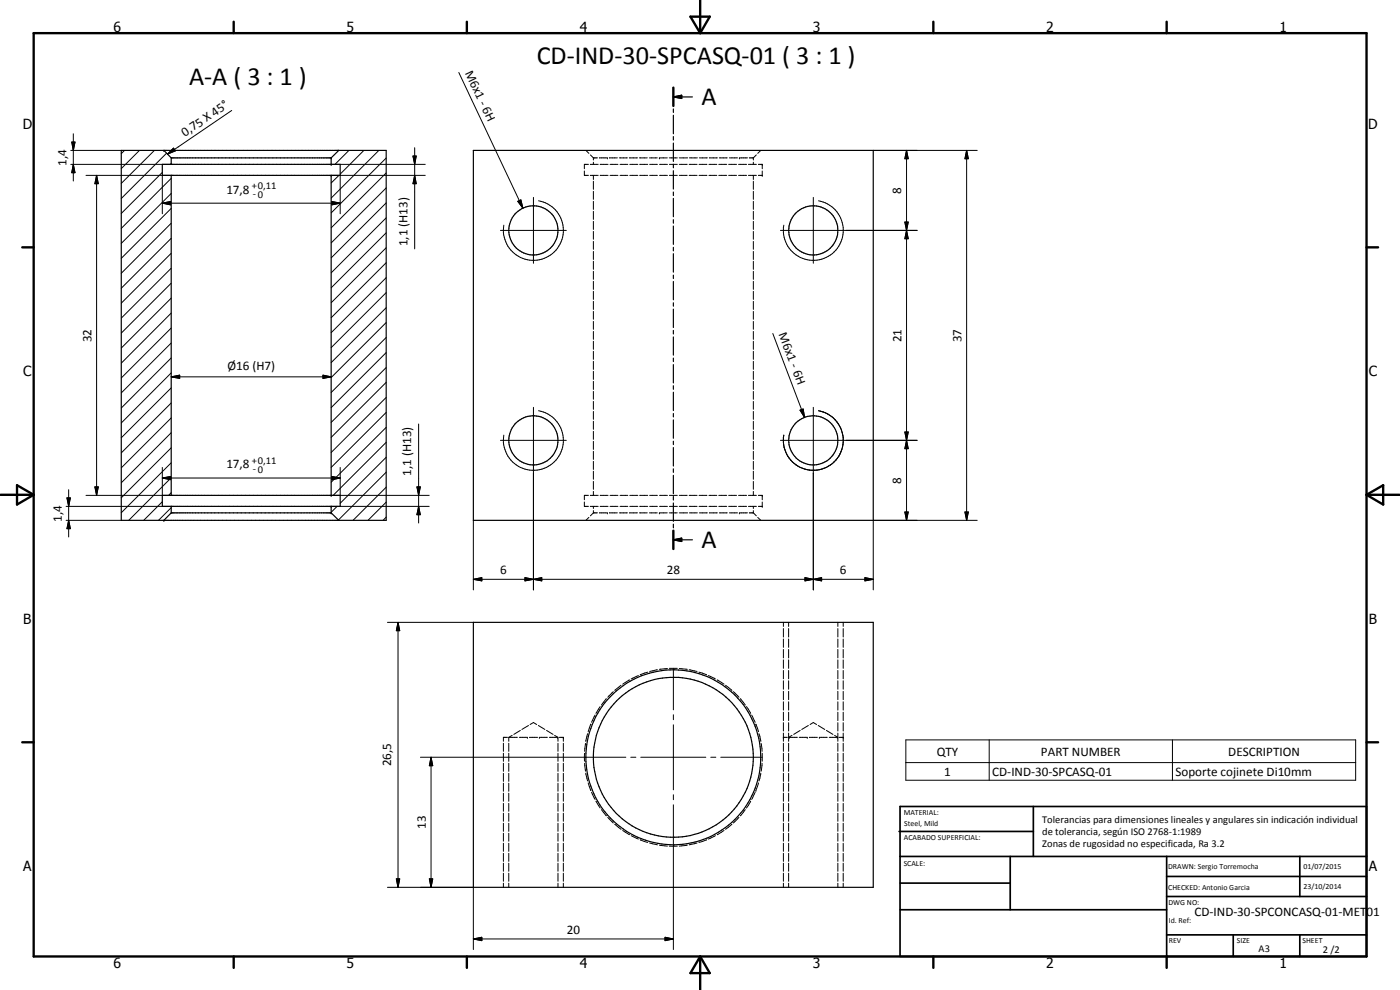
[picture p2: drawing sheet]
<svg xmlns="http://www.w3.org/2000/svg" width="420mm" height="297mm" viewBox="0 0 420 297" stroke-linecap="round" stroke-linejoin="round" font-family="sans-serif">
<g fill="none" stroke="#000" stroke-width=".3">
<path d="M69.5 33.1l-19.2 13.1M137.7 21.8l19.2 40.6M21.2 49.3h30.2M21.2 45.1h15.2M21.5 42.6h1l-.5 2.5zM22 49.3l.5 2.5h-1zM22 40.1v14.2M25.8 52.6h25.6M29 52.6l.5 2.5h-1zM29 52.6v96M37.4 45.1l-1 1M41.9 45.1l-5.5 5.5"/>
<path d="M46.3 45.1l-9.9 9.9M48.7 51.7l-12.3 12.4M48.7 52.6v11.5M50 46l-13.6 13.6M50.3 46.2l1.8-1.8 .6 .9zM51.4 58l-15 15M51.4 53.5l-15 15M51.4 49l-.3 .3M52.1 44.4l.6 .9-2.4 .9zM99.4 49.3h28.2M99.4 52.6h28.2M101.7 52.6l-2.3 2.3"/>
<path d="M102.1 52.6v11.5M104.7 45.1l-4.2 4.2M109.2 45.1l-7.1 7.1M113.7 45.1l-14.3 14.3M115.9 56.4l-16.5 16.5M115.9 51.9l-16.5 16.5M115.9 47.4l-16.5 16.5M123.9 46.8h1l-.5 2.5zM124.4 52.6l.5 2.5h-1zM124.4 44.3v30.4M160.1 59.2v19.8M175.4 51.3v1.3h1.2"/>
<path d="M175.8 45.1l.9 .9M176.6 49.3h-1.2v1.3M177.2 49.3h2.3M177.2 52.6h2.3M177.2 46.5l.9 .9M178.1 47.4h1.2M178.1 47.4v.6M178.1 48.7v.6M178.1 52.6v1.2M178.1 54.4v2.4M178.1 57.4v2.4M179.9 47.4h2.4"/>
<path d="M180.1 49.3h2.4M180.1 52.6h2.4M182.3 47.4h.1M182.9 47.4h2.4M183.1 49.3h2.4M183.1 52.6h2.4M185.9 47.4h2.4M186.1 49.3h2.3M186.1 52.6h2.3M188.9 47.4h2.4M189 49.3h2.4M189 52.6h2.4"/>
<path d="M191.9 47.4h2.4M192 49.3h2.4M192 52.6h2.4M194.9 47.4h2.4M195 49.3h2.3M195 52.6h2.3M197.9 47.4h.1M197.9 47.4h2.4M197.9 49.3h2.4M197.9 52.6h2.4M200.9 47.4h2.4M200.9 49.3h2.4"/>
<path d="M200.9 52.6h2.4M203.9 47.4h2.4M203.9 49.3h2.3M203.9 52.6h2.3M206.8 49.3h2.4M206.8 52.6h2.4M206.9 47.4h2.4M209.8 49.3h2.4M209.8 52.6h2.4M209.9 47.4h2.4M212.8 49.3h2.3M212.8 52.6h2.3"/>
<path d="M212.9 47.4h2.4M215.7 49.3h2.4M215.7 52.6h2.4M215.9 47.4h2.4M218.7 49.3h2.4M218.7 52.6h2.4M218.9 47.4h2.4M221.6 49.3h2.5M221.6 52.6h2.5M221.9 47.4h.1M221.9 47.4h2.4M224.6 49.3h2.4"/>
<path d="M224.6 52.6h2.4M224.9 47.4h1.2M226.1 47.4v.6M226.1 48.7v.6M226.1 52.6v1.2M226.1 54.4v2.4M226.1 57.4v2.4M227 46.5l-.9 .9M227.6 49.3h1.2M227.6 52.6h1.2M228.3 45.1l-.9 .9M228.8 49.3h.1"/>
<path d="M228.8 52.6h.1M228.8 49.3v1.3M228.8 51.3v1.3M244.1 59.2v19.8M262.1 45.1h31.2M272.1 45.1l.5 2.5h-1zM272.1 45.1v111M290.1 45.1l.5 2.5h-1zM290.1 45.1v111M48.7 61l2.5-.5v1zM48.7 61h53.4M51.4 76l-15 15"/>
<path d="M51.4 71.5l-15 15M51.4 67l-15 15M51.4 62.5l-15 15M99.6 60.5l2.5 .5-2.5 .5zM115.9 78.8l-16.5 16.5M115.9 74.3l-16.5 16.5M115.9 65.4l-16.5 16.5M115.9 60.9l-16.5 16.5M115.9 69.8l-16.5 16.6M150.2 69.1h19.8M155.4 60.4l.9-.4 .6 2.4zM161.6 60.2a9 9 0 0 1 7.4 10.5 9 9 0 0 1-10.5 7.3 9 9 0 0 1-7.3-10.4"/>
<path d="M178.1 60.4v2.4M178.1 63.4v2.4M178.1 66.4v2.4M178.1 69.4v2.4M178.1 72.4v2.4M178.1 75.4v2.5M178.1 78.4v2.4M226.1 60.4v2.4M226.1 63.4v2.4M226.1 66.4v2.4M226.1 69.4v2.4M226.1 72.4v2.4"/>
<path d="M226.1 75.4v2.5M226.1 78.4v2.4M234.2 69.1h41M245.6 60.2a9 9 0 0 1 7.4 10.5 9 9 0 0 1-10.4 7.3 9 9 0 0 1-7.4-10.4M271.6 66.6h1l-.5 2.5zM271.6 66.6l1 5h-1l1-5zM272.1 69.1l.5 2.5h-1zM51.4 98.4l-15 15M51.4 93.9l-15 15.1M51.4 89.5l-15 14.9M51.4 85l-15 14.9M51.4 80.5l-15 15"/>
<path d="M115.9 87.8l-16.5 16.5M115.9 96.8l-16.5 16.5M115.9 92.3l-16.5 16.5M115.9 83.3l-16.5 16.5M178.1 81.4v2.4M178.1 84.4v2.4M178.1 87.4v2.4M178.1 90.4v2.4M178.1 93.4v2.4M178.1 96.4v2.4M178.1 99.4v2.4M226.1 81.4v2.4"/>
<path d="M226.1 84.4v2.4M226.1 87.4v2.4M226.1 90.4v2.4M226.1 93.4v2.4M226.1 96.4v2.4M226.1 99.4v2.4M51.4 113.1l2.5-.5v.9zM51.4 116.4l-15 15M51.4 111.9l-15 15M51.4 107.4l-15 15M51.4 102.9l-15 15M51.4 113.1h48"/>
<path d="M96.9 112.6l2.5 .5-2.5 .4zM115.9 119.3l-16.5 16.5M115.9 114.7l-16.5 16.5M115.9 110.3l-16.5 16.4M115.9 105.8l-16.5 16.5M115.9 101.3l-16.5 16.5M178.1 102.4v2.4M178.1 105.4v2.4M178.1 108.4v2.4M178.1 111.4v2.4M178.1 114.4v2.4M178.1 117.4v2.4"/>
<path d="M226.1 102.4v2.4M226.1 105.4v2.4M226.1 108.4v2.4M226.1 111.4v2.4M226.1 114.4v2.4M226.1 117.4v2.4M231.9 100.1l9.6 25.1M51.4 138.9l-15 14.9M51.4 134.4l-15 15M51.4 129.8l-15 15.1M51.4 125.4l-15 15M51.4 120.9l-15 15"/>
<path d="M115.9 137.2l-13.8 13.8M115.9 132.7l-15.9 15.9M115.9 128.2l-16.5 16.5M115.9 123.7l-16.5 16.6M125.6 127.2v29.7M150.2 132.1h19.8M160.1 122.2v54.8M161.6 123.2a9 9 0 0 1 7.3 10.4 9 9 0 0 1-10.4 7.4 9 9 0 0 1-7.3-10.4M178.1 120.4v2.4M178.1 123.4v2.4M178.1 126.4v2.4M178.1 129.4v2.4"/>
<path d="M178.1 132.4v2.4M178.1 135.4v2.4M178.1 138.4v2.4M226.1 120.4v2.4M226.1 123.4v2.4M226.1 126.4v2.4M226.1 129.4v2.4M226.1 132.4v2.4M226.1 135.4v2.4M226.1 138.4v2.4M234.2 132.1h41M240.1 123.1l.9-.4 .5 2.5z"/>
<path d="M244.1 122.2v54.8M245.6 123.2a9 9 0 0 1 7.4 10.5 9 9 0 0 1-10.4 7.3 9 9 0 0 1-7.4-10.4M271.6 129.6h1l-.5 2.5zM271.6 129.6l1 5h-1l1-5zM272.1 132.1l.5 2.5h-1zM19.8 151.9h31.6M19.8 156.1h16.6M20.1 149.4h1l-.5 2.5zM20.6 156.1l.5 2.5h-1zM20.6 146.9v14.2M25.8 148.6h25.6M28.5 146.1h1l-.5 2.5z"/>
<path d="M48.7 143.4l2.5-.4v.9zM48.7 150.5l-5.6 5.6M48.7 140.3v8.3M48.7 143.4h53.4M51.4 152.3l-3.8 3.8M51.4 147.8l-.8 .8M51.4 143.3l-12.8 12.8M99.4 151.9h29.4M99.4 148.6h29.4M99.6 143l2.5 .4-2.5 .5zM101.2 151.9l-1.8 1.8M102.1 140.3v8.3"/>
<path d="M115.9 155.2l-.9 .9M115.9 150.7l-5.5 5.4M115.9 146.2l-10 9.9M115.9 141.7l-14.4 14.3M125.1 146.1h1l-.5 2.5zM125.6 151.9l.5 2.5h-1zM142.1 156.1v20.9M175.4 150.6v1.3h1.2M176.6 148.6h-1.2v1.3M176.7 155.2l-.9 .9M177.2 151.9h2.3M177.2 148.6h2.3"/>
<path d="M178.1 153.9h1.2M178.1 153.9l-.9 .9M178.1 141.4v2.4M178.1 144.4v2.4M178.1 147.4v1.2M178.1 151.9v.7M178.1 153.2v.7M179.9 153.9h2.4M180.1 151.9h2.4M180.1 148.6h2.4M182.3 153.9h.1M182.9 153.9h2.4"/>
<path d="M183.1 151.9h2.4M183.1 148.6h2.4M185.9 153.9h2.4M186.1 151.9h2.3M186.1 148.6h2.3M188.9 153.9h2.4M189 151.9h2.4M189 148.6h2.4M191.9 153.9h2.4M192 151.9h2.4M192 148.6h2.4M194.9 153.9h2.4"/>
<path d="M195 151.9h2.3M195 148.6h2.3M197.9 153.9h.1M197.9 153.9h2.4M197.9 151.9h2.4M197.9 148.6h2.4M200.9 153.9h2.4M200.9 151.9h2.4M200.9 148.6h2.4M203.9 153.9h2.4M203.9 151.9h2.3M203.9 148.6h2.3"/>
<path d="M206.8 151.9h2.4M206.8 148.6h2.4M206.9 153.9h2.4M209.8 151.9h2.4M209.8 148.6h2.4M209.9 153.9h2.4M212.8 151.9h2.3M212.8 148.6h2.3M212.9 153.9h2.4M215.7 151.9h2.4M215.7 148.6h2.4M215.9 153.9h2.4"/>
<path d="M218.7 151.9h2.4M218.7 148.6h2.4M218.9 153.9h2.4M221.6 151.9h2.5M221.6 148.6h2.5M221.9 153.9h.1M221.9 153.9h2.4M224.6 151.9h2.4M224.6 148.6h2.4M224.9 153.9h1.2M226.1 153.9l.9 .9M226.1 141.4v2.4"/>
<path d="M226.1 144.4v2.4M226.1 147.4v1.2M226.1 151.9v.7M226.1 153.2v.7M227.4 155.2l.9 .9M227.6 151.9h1.2M227.6 148.6h1.2M228.8 151.9h.1M228.8 148.6h.1M228.8 148.6v1.3M228.8 150.6v1.3M271.6 153.6h1l-.5 2.5z"/>
<path d="M289.6 153.6h1l-.5 2.5zM293.3 156.1h-31.2v20.9M142.1 173.8l2.5-.5v1zM142.1 173.8h120M157.6 173.3l2.5 .5-2.5 .5zM160.1 173.8l2.5-.5v1zM241.6 173.3l2.5 .5-2.5 .5zM244.1 173.8l2.5-.5v1zM259.6 173.3l2.5 .5-2.5 .5zM116.3 186.7h25.8M119.5 186.7l.5 2.5h-1.1zM119.5 186.7v79.5"/>
<path d="M235.1 186.7v1.3M235.1 188.6v2.5M235.1 191.7v2.5M235.1 194.9v2.5M235.1 198v2.5M236.7 186.7v1.3M236.7 188.6v2.5M236.7 191.7v2.5M236.7 194.9v2.5M236.7 198v2.5M251.4 186.7v1.3M251.4 188.6v2.5"/>
<path d="M251.4 191.7v2.5M251.4 194.9v2.5M251.4 198v2.5M253.1 186.7v1.3M253.1 188.6v2.5M253.1 191.7v2.5M253.1 194.9v2.5M253.1 198v2.5M156.2 219.2l-2 1.1M158.6 217.7l-2 1.2M159.1 217.4l1-.6 1 .6M161.6 217.7l1.9 1.2"/>
<path d="M164 219.2l2 1.1M177.3 217.3l-.8 2.2M177.3 217.3h.1M178.6 214.5l-1.1 2.2M180.1 212l-1.3 2M182 209.7l-1.5 1.8M184.1 207.5l-1.7 1.7M186.4 205.6l-1.9 1.5M188.9 204l-2 1.3M191.6 202.7l-2.2 1M192.1 202.4h.1M194.4 201.7l-2.2 .7"/>
<path d="M197.3 201l-2.3 .5M200.3 200.6l-2.4 .2M200.9 200.5h2.4M202.1 200.7v12.3M202.1 214.5v1.4M202.1 217.5v19.5M203.9 200.6l2.4 .2M206.8 201l2.4 .5M209.8 201.7l2.2 .7M212 202.4h.1M212.5 202.7l2.2 1M215.3 204l2 1.3"/>
<path d="M217.8 205.6l1.9 1.5M220.1 207.5l1.7 1.7M222.2 209.7l1.5 1.8M224 212l1.3 2M225.6 214.5l1 2.2M226.9 217.3h.1M226.9 217.3l.8 2.2M235.1 201.2v2.5M235.1 204.3v2.5M235.1 207.4v2.5M235.1 210.6v2.5M235.1 213.7v2.5"/>
<path d="M235.1 216.8v2.5M235.1 220v2.4M236.7 201.2v2.5M236.7 204.3v2.5M236.7 207.4v2.5M236.7 210.6v2.5M236.7 213.7v2.5M236.7 216.8v2.5M236.7 220v2.4M240.1 219.2l-1.9 1.1M242.6 217.7l-2 1.2M243.1 217.4l1-.6 1 .6"/>
<path d="M245.6 217.7l1.9 1.2M248 219.2l2 1.1M251.4 201.2v2.5M251.4 204.3v2.5M251.4 207.4v2.5M251.4 210.6v2.5M251.4 213.7v2.5M251.4 216.8v2.5M251.4 220v2.4M253.1 201.2v2.5M253.1 204.3v2.5M253.1 207.4v2.5"/>
<path d="M253.1 210.6v2.5M253.1 213.7v2.5M253.1 216.8v2.5M253.1 220v2.4M126.2 227.2h61.6M129.4 227.2l.5 2.5h-1zM129.4 227.2v39M151.1 223v2.4M151.1 226v2.4M151.1 229v2.4M151.1 232v2.4M151.1 235v2.4"/>
<path d="M151.1 238v2.4M152.3 221.2h-1.2v1.2M152.7 223v2.4M152.7 226v2.4M152.7 229v2.4M152.7 232v2.4M152.7 235v2.4M152.7 238v2.4M152.9 221.2h2.4M153.7 220.6l-1 .6v1.2M155.9 221.2h2.4M158.3 221.2h.1"/>
<path d="M158.9 221.2h2.4M161.9 221.2h.1M161.9 221.2h2.4M164.9 221.2h2.4M166.4 220.6l1.1 .6v1.2M167.3 221.2h.1M167.5 223v2.4M167.5 226v2.4M167.5 229v2.4M167.5 232v2.4M167.5 235v2.4M167.5 238v2.4"/>
<path d="M167.9 221.2h1.2M169.1 221.2h.1M169.1 221.2v1.2M169.1 223v2.4M169.1 226v2.4M169.1 229v2.4M169.1 232v2.4M169.1 235v2.4M169.1 238v2.4M175.4 226v2.4M175.5 229l.2 2.4M175.7 223.1l-.2 2.3"/>
<path d="M175.8 232l.5 2.3M176.3 220.1l-.5 2.4M176.5 234.9l.8 2.3M177.3 237.2h.1M177.5 237.7l1.1 2.2M189.3 227.2h1.5M192.3 227.2h19.5M202.1 238.5v1.4M213.3 227.2h1.5M216.3 227.2h12.3M226.6 237.7l-1 2.2M226.9 237.2h.1"/>
<path d="M227.7 234.9l-.8 2.3M227.8 220.1l.5 2.4M228.3 232l-.5 2.3M228.4 223.1l.3 2.3M228.7 229l-.3 2.4M228.8 226v2.4M235.1 221.2h.1M235.1 223v2.4M235.1 226v2.4M235.1 229v2.4M235.1 232v2.4M235.1 235v2.4"/>
<path d="M235.1 238v2.4M235.1 221.2h1.2M236.7 223v2.4M236.7 226v2.4M236.7 229v2.4M236.7 232v2.4M236.7 235v2.4M236.7 238v2.4M236.9 221.2h.1M236.9 221.2h2.4M237.7 220.6l-1 .6M239.8 221.2h2.5"/>
<path d="M242.3 221.2h.1M242.9 221.2h2.4M245.9 221.2h.1M245.9 221.2h2.4M248.9 221.2h2.4M250.5 220.6l.9 .6M251.3 221.2h.1M251.4 223v2.4M251.4 226v2.4M251.4 229v2.4M251.4 232v2.4M251.4 235v2.4"/>
<path d="M251.4 238v2.4M251.9 221.2h1.2M253.1 221.2h.1M253.1 223v2.4M253.1 226v2.4M253.1 229v2.4M253.1 232v2.4M253.1 235v2.4M253.1 238v2.4M271.9 222h135v12.1h-135zM271.9 228.8h135M296.9 222v12.1"/>
<path d="M351.9 222v12.1M151.1 241v2.4M151.1 244v2.4M151.1 247v2.4M151.1 250v2.4M151.1 253v2.4M151.1 256v2.4M151.1 259v2.4M152.7 241v2.4M152.7 244v2.4M152.7 247v2.4M152.7 250v2.4"/>
<path d="M152.7 253v2.4M152.7 256v2.4M152.7 259v2.4M167.5 241v2.4M167.5 244v2.4M167.5 247v2.4M167.5 250v2.4M167.5 253v2.4M167.5 256v2.4M167.5 259v2.4M169.1 241v2.4M169.1 244v2.4"/>
<path d="M169.1 247v2.4M169.1 250v2.4M169.1 253v2.4M169.1 256v2.4M169.1 259v2.4M178.8 240.4l1.3 2M180.5 242.9l1.5 1.9M182.4 245.2l1.7 1.7M184.5 247.3l1.9 1.5M186.9 249.2l2 1.2M189.4 250.7l2.2 1.1M192.1 252h.1"/>
<path d="M192.2 252l2.2 .8M195 252.9l2.3 .6M197.9 253.6l2.4 .3M200.9 253.9h2.4M202.1 241.5v43.4M206.3 253.6l-2.4 .3M209.2 252.9l-2.4 .6M212 252h.1M212 252l-2.2 .8M214.7 250.7l-2.2 1.1M217.3 249.2l-2 1.2M219.7 247.3l-1.9 1.5"/>
<path d="M221.8 245.2l-1.7 1.7M223.7 242.9l-1.5 1.9M225.3 240.4l-1.3 2M235.1 241v2.4M235.1 244v2.4M235.1 247v2.4M235.1 250v2.4M235.1 253v2.4M235.1 256v2.4M235.1 259v2.4M236.7 241v2.4M236.7 244v2.4"/>
<path d="M236.7 247v2.4M236.7 250v2.4M236.7 253v2.4M236.7 256v2.4M236.7 259v2.4M251.4 241v2.4M251.4 244v2.4M251.4 247v2.4M251.4 250v2.4M251.4 253v2.4M251.4 256v2.4M251.4 259v2.4"/>
<path d="M253.1 241v2.4M253.1 244v2.4M253.1 247v2.4M253.1 250v2.4M253.1 253v2.4M253.1 256v2.4M253.1 259v2.4M116.3 266.2h25.8v18.7M118.9 263.7h1.1l-.5 2.5zM128.9 263.7h1l-.5 2.5zM151.1 262v2.4M151.1 265v1.2"/>
<path d="M152.7 262v2.4M152.7 265v1.2M167.5 262v2.4M167.5 265v1.2M169.1 262v2.4M169.1 265v1.2M235.1 262v2.4M235.1 265v1.2M236.7 262v2.4M236.7 265v1.2M251.4 262v2.4M251.4 265v1.2"/>
<path d="M253.1 262v2.4M253.1 265v1.2M142.1 281.7l2.5-.5v1zM142.1 281.7h60M199.6 281.2l2.5 .5-2.5 .5z"/>
</g>
<g fill="none" stroke="#000" stroke-width=".35">
<path d="M202.1 29.1l2.5-.5v.9zM202.1 26.3v5.5M202.1 32.7v1M202.1 34.6v5.5M202.1 29.1h5.7M36.4 45.1h79.5v111h-79.5zM48.7 49.3h53.4v3.3h-53.4zM49.2 45.1l2.2 2.3M51.4 47.4v1.9M51.4 52.6v96M51.4 47.4h48M99.4 47.4v1.9"/>
<path d="M99.4 52.6v96M101.7 45.1l-2.3 2.3M142.1 45.1h120v111h-120zM202.1 41v1M202.1 42.9v5.5M202.1 49.3v1M202.1 51.2v5.5M202.1 57.6v1.1M202.1 59.5v5.5M202.1 65.9v1.1M202.1 67.8v5.5M202.1 74.2v1.1"/>
<path d="M202.1 76.1v5.6M202.1 82.5v1.1M202.1 84.5v5.5M202.1 90.8v1.1M202.1 92.8v5.5M202.1 99.1v1.1M202.1 101.1v5.5M202.1 107.4v1.1M202.1 109.4v5.5M202.1 115.7v1.1M202.1 117.7v5.5M202.1 124.1v1"/>
<path d="M202.1 126v5.5M202.1 132.4v1M202.1 134.3v5.5M48.7 148.6h53.4v3.3h-53.4zM51.4 151.9v2M51.4 153.9l-2.2 2.2M51.4 153.9h48M99.4 151.9v2M99.4 153.9l2.3 2.2M202.1 140.7v1M202.1 142.6v5.5M202.1 149v1"/>
<path d="M202.1 150.9v5.5M202.1 157.3v1.1M202.1 159.2v5.5M202.1 162l2.5-.5v1zM202.1 162h5.7M142.1 186.7h120v79.5h-120z"/>
<circle cx="160.1" cy="69.1" r="7.4"/>
<circle cx="244.1" cy="69.1" r="7.4"/>
<circle cx="160.1" cy="132.1" r="7.4"/>
<circle cx="244.1" cy="132.1" r="7.4"/>
<circle cx="202.1" cy="227.2" r="26.3"/>
<circle cx="202.1" cy="227.2" r="24"/>
</g>
<g fill="#000">
<circle cx="49.2" cy="45.1" r=".18"/>
<circle cx="99.4" cy="52.6" r=".18"/>
<circle cx="99.4" cy="47.4" r=".18"/>
<circle cx="99.4" cy="49.3" r=".18"/>
<circle cx="49.2" cy="156.1" r=".18"/>
<circle cx="99.4" cy="148.6" r=".18"/>
<circle cx="99.4" cy="151.9" r=".18"/>
<circle cx="99.4" cy="153.9" r=".18"/>
</g>
<g fill="none" stroke="#000" stroke-width=".71">
<path d="M10.1 9.9h400v277.1h-400zM70.1 6.5v3.4M140.1 6.5v3.4M207.2 5h5.8l-2.9 4.9zM210.1 0v9.9M280.1 6.5v3.4M350.1 6.5v3.4M202.1 26.3v5.5M6.7 74.2h3.4M410.1 74.2h3.5M.1 148.5h10M5.1 145.6l5 2.9-5 2.9z"/>
<path d="M202.1 159.2v5.5M410.1 148.5h10M410.1 148.5l5-2.9v5.8zM6.7 222.7h3.4M410.1 222.7h3.5M70.1 287v3.4M140.1 287v3.4M210.1 287v10M210.1 287l2.9 5h-5.8zM280.1 287v3.4M350.1 287v3.4"/>
</g>
<g fill="none" stroke="#000" stroke-width=".51">
<path d="M269.8 249.5h40.3M270.1 242h140v45h-140zM270.1 257h140M303.2 257v16M310.1 242v15M350.1 257v30M390.1 257v12M270.1 265h33.1M270.1 273h80M350.1 269h60M350.1 263h60M350.1 280.5h60"/>
<path d="M370.1 280.5v6.5M390.1 280.5v6.5"/>
</g>
<g fill="#000">
<path d="M202.1 29.1l2.5-.5v.9zM21.5 42.6h1l-.5 2.5zM22 49.3l.5 2.5h-1zM29 52.6l.5 2.5h-1zM50.3 46.2l1.8-1.8 .6 .9zM123.9 46.8h1l-.5 2.5zM124.4 52.6l.5 2.5h-1zM272.1 45.1l.5 2.5h-1zM290.1 45.1l.5 2.5h-1zM48.7 61l2.5-.5v1zM99.6 60.5l2.5 .5-2.5 .5zM155.4 60.4l.9-.4 .6 2.4z"/>
<path d="M271.6 66.6h1l-.5 2.5zM272.1 69.1l.5 2.5h-1zM51.4 113.1l2.5-.5v.9zM96.9 112.6l2.5 .5-2.5 .4zM240.1 123.1l.9-.4 .5 2.5zM271.6 129.6h1l-.5 2.5zM272.1 132.1l.5 2.5h-1zM20.1 149.4h1l-.5 2.5zM20.6 156.1l.5 2.5h-1zM28.5 146.1h1l-.5 2.5zM48.7 143.4l2.5-.4v.9zM99.6 143l2.5 .4-2.5 .5z"/>
<path d="M125.1 146.1h1l-.5 2.5zM125.6 151.9l.5 2.5h-1zM271.6 153.6h1l-.5 2.5zM289.6 153.6h1l-.5 2.5zM142.1 173.8l2.5-.5v1zM157.6 173.3l2.5 .5-2.5 .5zM160.1 173.8l2.5-.5v1zM202.1 162l2.5-.5v1zM241.6 173.3l2.5 .5-2.5 .5zM244.1 173.8l2.5-.5v1zM259.6 173.3l2.5 .5-2.5 .5zM119.5 186.7l.5 2.5h-1.1z"/>
<path d="M129.4 227.2l.5 2.5h-1zM118.9 263.7h1.1l-.5 2.5zM128.9 263.7h1l-.5 2.5zM142.1 281.7l2.5-.5v1zM199.6 281.2l2.5 .5-2.5 .5z"/>
</g>
<g font-size="7.9">
<text x="161.1" y="19.3">CD-IND-30-SPCASQ-01 ( 3 : 1 )</text>
<text x="56.8" y="25.4">A-A ( 3 : 1 )</text>
<text x="210.6" y="31.6">A</text>
<text x="210.6" y="164.5">A</text>
</g>
<g font-size="4.2">
<text x="34" y="9.6">6</text>
<text x="104" y="9.6">5</text>
<text x="174" y="9.6">4</text>
<text x="244" y="9.6">3</text>
<text x="314" y="9.6">2</text>
<text x="384" y="9.6">1</text>
<text x="6.8" y="38.7">D</text>
<text x="410.6" y="38.7">D</text>
<text x="7" y="112.9">C</text>
<text x="410.8" y="112.9">C</text>
<text x="7" y="187.1">B</text>
<text x="410.8" y="187.1">B</text>
<text x="7" y="261.4">A</text>
<text x="410.8" y="261.4">A</text>
<text x="34" y="290.4">6</text>
<text x="104" y="290.4">5</text>
<text x="174" y="290.4">4</text>
<text x="244" y="290.4">3</text>
<text x="314" y="290.4">2</text>
<text x="384" y="290.4">1</text>
</g>
<g font-size="3.9">
<text x="139.5" y="21.8" transform="rotate(65 139.5 21.8)">M6x1 - 6H</text>
<text x="55.5" y="41.1" transform="rotate(-34 55.5 41.1)">0,75 X 45°</text>
<text x="20" y="49.7" transform="rotate(-90 20 49.7)">1,4</text>
<text x="67.9" y="58.1">17,8</text>
<text x="270.5" y="58.1" transform="rotate(-90 270.5 58.1)">8</text>
<text x="122.3" y="73.9" transform="rotate(-90 122.3 73.9)">1,1 (H13)</text>
<text x="233.7" y="100.2" transform="rotate(69 233.7 100.2)">M6x1 - 6H</text>
<text x="27.4" y="102.7" transform="rotate(-90 27.4 102.7)">32</text>
<text x="270.6" y="102.7" transform="rotate(-90 270.6 102.7)">21</text>
<text x="288.5" y="102.7" transform="rotate(-90 288.5 102.7)">37</text>
<text x="68.3" y="110.9">Ø16 (H7)</text>
<text x="67.9" y="140.5">17,8</text>
<text x="123.4" y="142.7" transform="rotate(-90 123.4 142.7)">1,1 (H13)</text>
<text x="270.5" y="145.2" transform="rotate(-90 270.5 145.2)">8</text>
<text x="18.5" y="156.5" transform="rotate(-90 18.5 156.5)">1,4</text>
<text x="150.1" y="172.3">6</text>
<text x="200.1" y="172.3">28</text>
<text x="252.1" y="172.3">6</text>
<text x="281.1" y="226.7">QTY</text>
<text x="312.4" y="226.7">PART NUMBER</text>
<text x="368.6" y="226.7">DESCRIPTION</text>
<text x="117.4" y="230" transform="rotate(-90 117.4 230)">26,5</text>
<text x="283.4" y="232.7">1</text>
<text x="297.8" y="232.7">CD-IND-30-SPCASQ-01</text>
<text x="352.8" y="232.7">Soporte cojinete Di10mm</text>
<text x="127.8" y="248.7" transform="rotate(-90 127.8 248.7)">13</text>
<text x="358.5" y="275">CD-IND-30-SPCONCASQ-01-MET01</text>
<text x="170.1" y="280.2">20</text>
</g>
<g font-size="3.1">
<text x="75.6" y="56.8">+0,11</text>
<text x="75.9" y="59.2">-0</text>
<text x="75.6" y="139.3">+0,11</text>
<text x="75.9" y="141.7">-0</text>
<text x="312.7" y="246.8">Tolerancias para dimensiones lineales y angulares sin indicación individual</text>
<text x="312.7" y="250.4">de tolerancia, según ISO 2768-1:1989</text>
<text x="312.7" y="254">Zonas de rugosidad no especificada, Ra 3.2</text>
<text x="377.7" y="285.6">A3</text>
<text x="397" y="285.9">2 /2</text>
</g>
<g font-size="2.4">
<text x="271.2" y="244.4">MATERIAL:</text>
<text x="271.3" y="252">ACABADO SUPERFICIAL:</text>
<text x="271.4" y="247.9">Steel, Mild</text>
<text x="271.2" y="259.7">SCALE:</text>
<text x="350.6" y="260.8">DRAWN: Sergio Torremocha</text>
<text x="391.2" y="260.6">01/07/2015</text>
<text x="350.6" y="267">CHECKED: Antonio Garcia</text>
<text x="391.2" y="266.7">23/10/2014</text>
<text x="350.6" y="271.4">DWG NO:</text>
<text x="350.8" y="276.9">Id. Ref:</text>
<text x="350.8" y="282.8">REV</text>
<text x="371.2" y="282.9">SIZE</text>
<text x="390.9" y="282.9">SHEET</text>
</g>
</svg>
